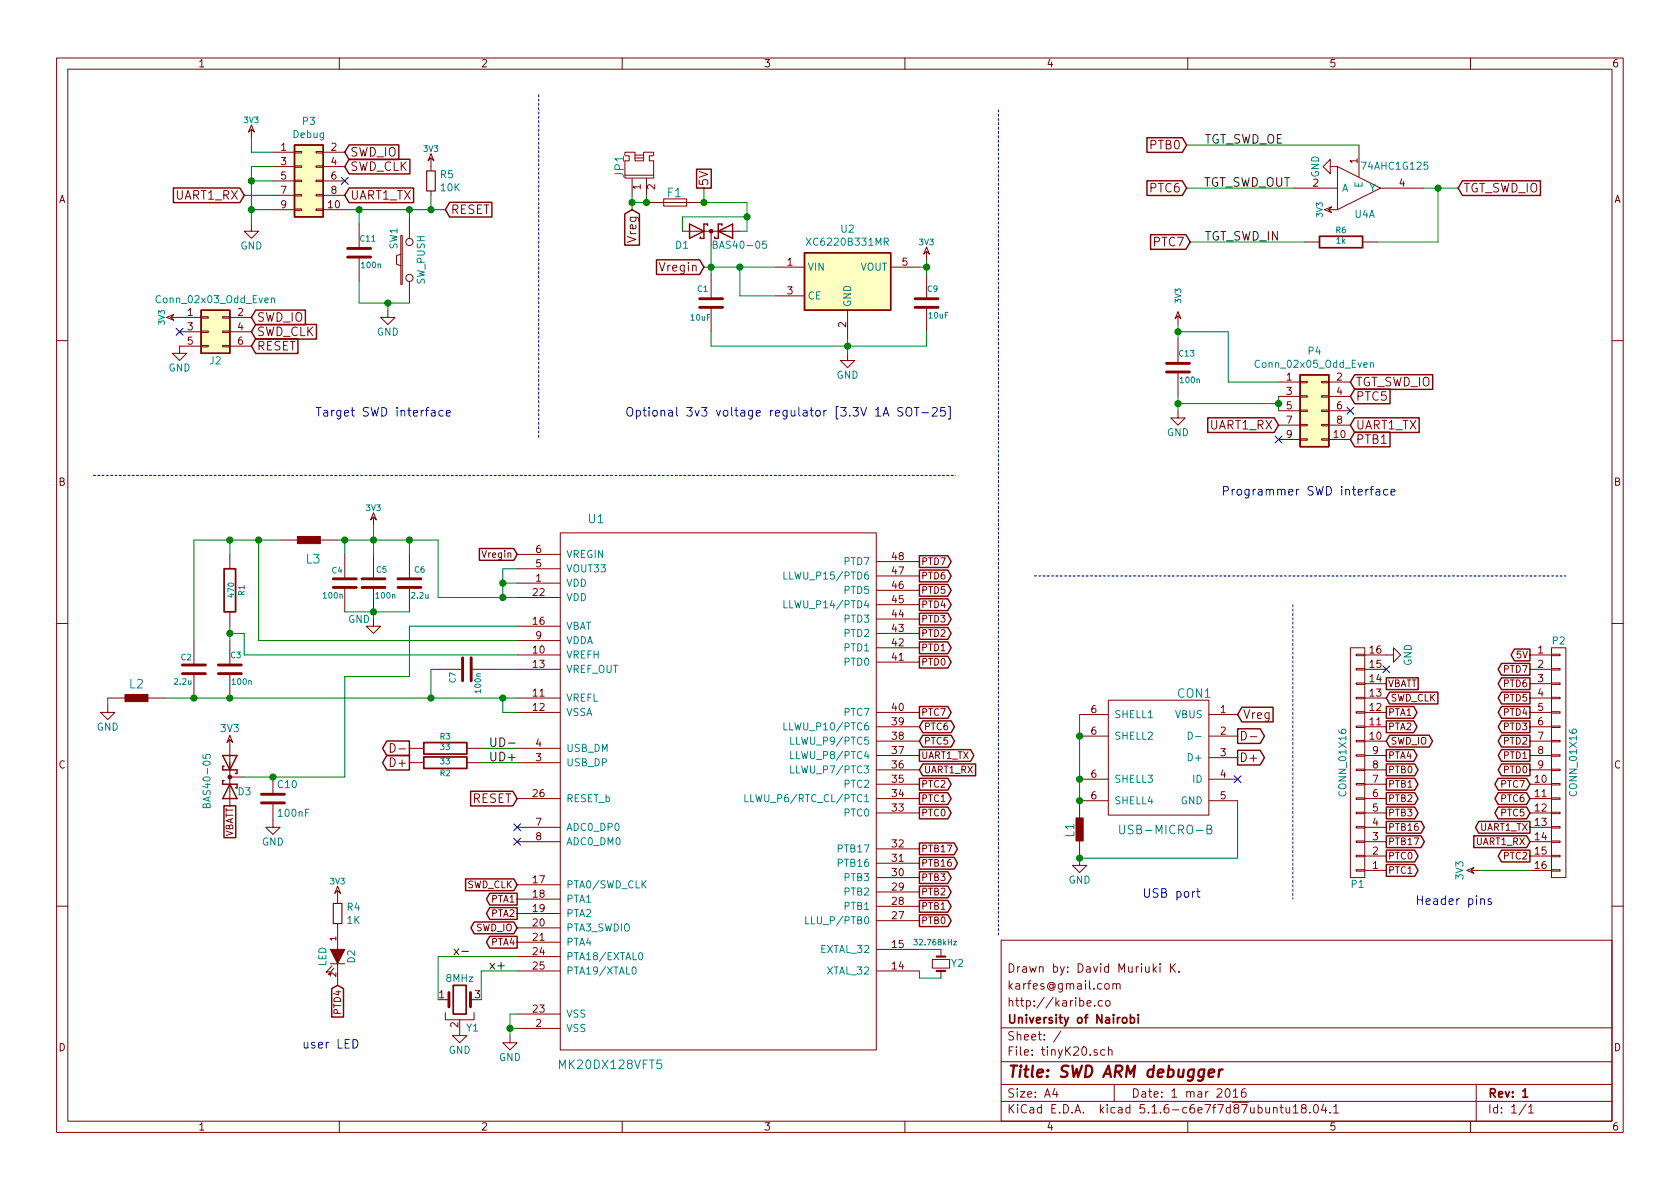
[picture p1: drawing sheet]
<svg xmlns="http://www.w3.org/2000/svg" width="297mm" height="210mm" viewBox="0 0 297 210" stroke-linecap="round" stroke-linejoin="round" font-family="sans-serif">
<g fill="none" stroke="#840000" stroke-width=".18">
<path d="M10 10.3h277v189.9h-277zM12 12.2h273v186.1h-273zM60 10.3v1.9M110 10.3v1.9M160 10.3v1.9M210 10.3v1.9M260 10.3v1.9M44.4 39.6v1.3h1.3l-1.3 1.3-1.2-1.3h1.2M44.4 22.1l.6 1.3-.6-.5-.5 .5zM44.4 22.9v1.5M48.3 37.1h3.8M48.3 26.9h3.8"/>
<path d="M48.3 29.5h3.8M48.3 32h3.8M48.3 34.5h3.8M52.1 37h1.2v.2h-1.2zM52.1 34.4h1.2v.3h-1.2zM52.1 29.3h1.2v.3h-1.2zM52.1 26.8h1.2v.2h-1.2zM52.1 31.9h1.2v.2h-1.2zM55.9 37h1.2v.2h-1.2zM55.9 34.4h1.2v.3h-1.2zM55.9 29.3h1.2v.3h-1.2zM55.9 26.8h1.2v.2h-1.2z"/>
<path d="M55.9 31.9h1.2v.2h-1.2zM57.1 37.1h3.9M57.1 26.9h3.9M57.1 29.5h3.9M57.1 32h3.9M57.1 34.5h3.9M63.5 39.6v4.3M72.4 38.3v3.9M76.2 27.2l.5 1.2-.5-.5-.5 .5zM76.2 27.9v2.3M76.2 33.8v.7M110.5 27.6h.8v.8h-.8v3.1h5.1v-3.1h-.8v-.8h.8"/>
<path d="M110.5 27.4v-.5h1.8v1.5h1.5v-1.5h1.8v.5M110.5 31h5.1M111.8 31.5v3M112.3 27.9h1.5M112.3 27.4h1.5M114.3 31.5v3M114.3 35.8h10.2M117.3 35.2h4.1v1.2h-4.1zM228.9 33.3h7.6M234.2 37.1l1.3-.5-.6 .5 .6 .5zM234.9 37.1h1.6M235.2 29.5v-1.3l-1.3 1.3 1.3 1.2v-1.2h1.3"/>
<path d="M236.5 29.5l7.6 3.8-7.6 3.8zM240.3 25.6v5.6M244.1 33.3h7.6M29.5 56.1l1.2-.5-.5 .5 .5 .5zM30.2 56.1h5.4M31.7 58.7h3.9M35.6 56h1.2v.3h-1.2zM35.6 58.5h1.2v.3h-1.2zM39.4 56h1.2v.3h-1.2zM39.4 58.5h1.2v.3h-1.2zM40.6 56.1h3.8M40.6 58.7h3.8"/>
<path d="M63.5 45.5v4.3M68.6 54.9v1.2h1.2l-1.2 1.3-1.3-1.3h1.3M70.9 41.7h.2v8.6h-.2zM70.9 45l-.8 .2v1.5l.8 .3M72.4 49.8v3.8M120.6 40.9h10.2M125.7 40.9v2.5M125.7 48.5v4.3M125.7 54.4v4.3M137.2 47.2h5M137.2 52.3h5M149.9 54.9v5"/>
<path d="M157.5 47.2h5.1M163.8 43.7l.5 1.3-.5-.6-.5 .6zM163.8 44.4v1.6M163.8 48.5v4.3M163.8 54.4v4.3M208.3 55.1l.5 1.3-.5-.5-.5 .5zM208.3 55.9v1.5M208.3 59.9v4.4M230.8 42.8h2.5M240.9 42.8h2.6M10 60.2h2M35.6 61.1h1.2v.2h-1.2z"/>
<path d="M35.6 61.2h-3.9v1.3h1.3l-1.3 1.2-1.2-1.2h1.2M39.4 61.1h1.2v.2h-1.2zM40.6 61.2h3.8M149.9 62.5v1.2h1.2l-1.2 1.3-1.3-1.3h1.3M208.3 72.6v1.3h1.2l-1.2 1.3-1.3-1.3h1.3M208.3 65.8v4.3M226.1 67.6h3.8M226.1 77.7h3.8M226.1 70.1h3.8M226.1 72.6h3.8M226.1 75.2h3.8M229.9 77.6h1.2v.2h-1.2z"/>
<path d="M229.9 75.1h1.2v.2h-1.2zM229.9 70h1.2v.2h-1.2zM229.9 67.4h1.2v.3h-1.2zM229.9 72.5h1.2v.3h-1.2zM233.7 77.6h1.2v.2h-1.2zM233.7 75.1h1.2v.2h-1.2zM233.7 70h1.2v.2h-1.2zM233.7 67.4h1.2v.3h-1.2zM233.7 72.5h1.2v.3h-1.2zM234.9 67.6h3.9M234.9 77.7h3.9M234.9 70.1h3.9"/>
<path d="M234.9 72.6h3.9M234.9 75.2h3.9M285 60.2h2M40.6 98v2.6M49.5 95.5h3M56.7 95.5h3M61 98v4.4M66 90.7l.5 1.2-.5-.5-.5 .5zM66 91.4v1.6M66 98v4.4M72.4 98v4.4M91.4 98h7.7"/>
<path d="M99.1 94.2h55.8v91.5h-55.8zM154.9 99.3h7.7M10 110.3h2M34.3 113.3v4.3M34.3 119.1v4.3M40.6 108.2v2.5M40.6 113.3v4.3M40.6 119.1v4.3M61 103.9v4.3M66 109.5v1.2h1.3l-1.3 1.3-1.2-1.3h1.2M66 103.9v4.3M72.4 103.9v4.3"/>
<path d="M77.5 118.4h4.3M83.3 118.4h4.3M91.4 115.8h7.7M91.4 118.4h7.7M91.4 103.1h7.7M91.4 110.7h7.7M91.4 105.7h7.7M91.4 100.6h7.7M91.4 113.3h7.7M154.9 117.1h7.7M154.9 114.5h7.7M154.9 112h7.7"/>
<path d="M154.9 109.5h7.7M154.9 106.9h7.7M154.9 104.4h7.7M154.9 101.8h7.7M238.8 114.5h2.5v40.7h-2.5zM239.8 115.7h1.5v.2h-1.5zM239.8 118.2h1.5v.3h-1.5zM241.3 115.8h5.1v-1.3l1.2 1.3-1.2 1.3v-1.3M241.3 118.4h3.8M270.5 115.8h3.8M270.5 118.4h3.8M274.3 118.2h1.5v.3h-1.5z"/>
<path d="M274.3 115.7h1.5v.2h-1.5zM274.3 114.5h2.6v40.7h-2.6zM285 110.3h2M19 124.7v1.3h1.3l-1.3 1.2-1.2-1.2h1.2M19 123.4h3M26.2 123.4h3M40.6 130l.5 1.3-.5-.5-.5 .5zM40.6 130.8v11.7M40.6 137.4h2.6M48.3 137.4v2.8M69 131.5a.77 .77 0 0 1 .9 .8 .77 .77 0 0 1-.9 .7zM70.5 132.4h1.2"/>
<path d="M72.4 134.9h2.5M72.4 132.3h2.5M82.5 134.9h2.6M82.5 132.3h2.6M91.4 123.4h7.7M91.4 126h7.7M91.4 134.9h7.7M91.4 132.3h7.7M154.9 138.7h7.7M154.9 126h7.7M154.9 128.5h7.7M154.9 131.1h7.7"/>
<path d="M154.9 133.6h7.7M154.9 136.1h7.7M190.9 126.4h5.1M190.9 130.2h5.1M190.9 137.8h5.1M196 123.8h17.7v20.3h-17.7zM213.7 126.4h5.1M213.7 130.2h5.1M213.7 134h5.1M213.7 137.8h5.1M219.5 129.3a.77 .77 0 0 1 .9 .8 .77 .77 0 0 1-.9 .8zM221 130.3h1.2"/>
<path d="M239.8 120.8h1.5v.2h-1.5zM239.8 123.3h1.5v.3h-1.5zM239.8 125.9h1.5v.2h-1.5zM239.8 128.4h1.5v.2h-1.5zM239.8 130.9h1.5v.3h-1.5zM239.8 133.5h1.5v.2h-1.5zM239.8 136h1.5v.3h-1.5zM239.8 138.6h1.5v.2h-1.5zM241.3 138.7h3.8M241.3 120.9h3.8M241.3 123.4h3.8M241.3 126h3.8"/>
<path d="M241.3 128.5h3.8M241.3 131.1h3.8M241.3 133.6h3.8M241.3 136.1h3.8M270.5 138.7h3.8M270.5 120.9h3.8M270.5 123.4h3.8M270.5 126h3.8M270.5 128.5h3.8M270.5 131.1h3.8M270.5 133.6h3.8M270.5 136.1h3.8"/>
<path d="M274.3 138.6h1.5v.2h-1.5zM274.3 136h1.5v.3h-1.5zM274.3 133.5h1.5v.2h-1.5zM274.3 130.9h1.5v.3h-1.5zM274.3 128.4h1.5v.2h-1.5zM274.3 125.9h1.5v.2h-1.5zM274.3 123.3h1.5v.3h-1.5zM274.3 120.8h1.5v.2h-1.5zM48.3 142.2v4.1h1.2l-1.2 1.3-1.3-1.3h1.3M59.7 156.7l.5 1.3-.5-.5-.5 .5zM59.7 157.5v2.3M91.4 141.2h7.7"/>
<path d="M91.4 146.3h7.7M91.4 148.8h7.7M91.4 156.5h7.7M91.4 159h7.7M154.9 141.2h7.7M154.9 143.8h7.7M154.9 157.7h7.7M154.9 155.2h7.7M154.9 152.6h7.7M154.9 150.1h7.7M190.9 148.8v4.2h1.3l-1.3 1.3-1.3-1.3h1.3M196 141.6h-5.1v3"/>
<path d="M213.7 141.6h5.1M239.8 141.1h1.5v.2h-1.5zM239.8 143.6h1.5v.3h-1.5zM239.8 146.2h1.5v.2h-1.5zM239.8 148.7h1.5v.3h-1.5zM239.8 151.3h1.5v.2h-1.5zM239.8 153.8h1.5v.2h-1.5zM241.3 153.9h3.8M241.3 141.2h3.8M241.3 143.8h3.8M241.3 146.3h3.8M241.3 148.8h3.8"/>
<path d="M241.3 151.4h3.8M259.3 153.9l1.3-.5-.5 .5 .5 .5zM260.1 153.9h1.5M270.5 153.9h3.8M270.5 141.2h3.8M270.5 143.8h3.8M270.5 146.3h3.8M270.5 148.8h3.8M270.5 151.4h3.8M274.3 153.8h1.5v.2h-1.5zM274.3 151.3h1.5v.2h-1.5zM274.3 148.7h1.5v.3h-1.5z"/>
<path d="M274.3 146.2h1.5v.2h-1.5zM274.3 143.6h1.5v.3h-1.5zM274.3 141.1h1.5v.2h-1.5zM10 160.2h2M58.4 170.4h2.6M58.7 170.8l-1 1.2 .6-.2M59.1 171.2l-1.1 1.1 .7-.1M59.7 163.3v4.6M59.7 170.4v3.8M78.7 179.1v1.2h5.1v-1.2M78.7 176.8h.7M83.2 176.8h.6"/>
<path d="M91.4 171.7h7.7M91.4 161.5h7.7M91.4 164.1h7.7M91.4 166.6h7.7M91.4 179.3h7.7M91.4 169.2h7.7M154.9 171.7h7.7M154.9 167.9h7.7M154.9 162.8h7.7M154.9 160.3h7.7M164.8 169.7h3.1v1.5h-3.1zM166.4 167.9v1.3"/>
<path d="M166.4 171.7v1.3M177 166.3h108v32h-108zM192.2 177.4l.7-.1-.1-.3-.4-.1-.2 .2 .1 .7h.5M193.5 177.8v.1M194.9 177l-.4-.1-.3 .3 .1 .6 .2 .1 .4-.1M195.4 174.1l.2-.2 .5 .2v.7l-.3 .1-.4-.1zM195.6 177.1l.2-.2 .4 .2v.7l-.2 .1-.4-.1zM196.8 174.1v-.1a.37 .37 0 0 1 .6 .1v.8M196.8 173.9v1M197.4 174.1l.2-.2 .4 .1v.9M203.9 170.4v1.5M204 171.4l.5 .5"/>
<path d="M204.5 170.9l-.6 .6M205.1 170.4v.2M205.1 170.9v1M207 170.4v1.5M207.2 171.1l.6 .8M207.8 170.4l-.8 .9M208.5 171.8v.1M285 160.2h2M60 198.3v1.9M81.3 181.9v1.2h1.2l-1.2 1.3-1.3-1.3h1.3M90.2 183.1v1.3h1.2l-1.2 1.3-1.3-1.3h1.3M91.4 181.9h7.7"/>
<path d="M110 198.3v1.9M160 198.3v1.9M177 194.8h108M177 191.8h108M177 187.8h108M177 181.8h108M186.5 192.5l-.4 1h1M186.8 193v1M187.6 182.3l-1.3 2M194 185.7l-.4-.1-.2 .2 .1 .2 .5 .2v.3h-.6M195.3 185.7l-.4-.1-.3 .3 .1 .6 .2 .1 .4-.1M196 185.7l.2-.1 .3 .1 .1 .9"/>
<path d="M196 185.1v1.5M197 191.8v3M210 198.3v1.9M216.8 192.7l.2-.2a.81 .81 0 0 1 .6 .6 .81 .81 0 0 1-.3 .8l-.2 .1a.79 .79 0 0 1-.3-1.3zM218.1 193l.4-.5v1.5M218.1 194h.8M220.2 192.5a.59 .59 0 0 0-.7 .7v.5l.1 .2 .4 .1 .3-.1v-.5l-.1-.2-.4-.1-.3 .3M225.2 196l.2-.2 .3 .1 .1 .9M226.3 195.8h.6M226.5 195.3v1.3l.4 .2M227.4 195.8l.1 .9 .3 .1 .2-.1M228 195.8v1"/>
<path d="M228.7 195.8l.4-.5v1.5M228.7 196.8h.8M230.4 196l-.3-.2v-.3a.48 .48 0 0 1 .8 0l-.1 .4-.7 .2v.4l.3 .3h.3l.2-.3v-.4l-.2-.1M231.6 196.7v.1M232.4 195.4l.2-.1a.8 .8 0 0 1 .5 .8 .8 .8 0 0 1-.5 .7 1 1 0 0 1-.2-1.4zM234 195.2l-.3 1.1h.9M234.4 195.8v1M235.2 196.7v.1M235.8 195.8l.4-.5v1.5M235.8 196.8h.9M260 198.3v1.9M261 191.8v6.5"/>
<path d="M269.8 195.2l-1.2 2M270.3 195.8l.4-.5v1.5M270.3 196.8h.8"/>
<circle cx="72.4" cy="49.1" r=".63"/>
<circle cx="72.4" cy="42.8" r=".63"/>
</g>
<path d="M233.3 41.8h7.6v2h-7.6zM39.6 100.6h2.1v7.6h-2.1zM74.9 131.3h7.6v2h-7.6zM74.9 133.9h7.6v2h-7.6zM80.1 174.2h2.3v5.1h-2.3zM199.9 179.4v1.5M201.2 179.4v.2M201.2 179.9v1M198.5 180.1l.2-.2 .5 .2v.7l-.2 .1-.5-.1zM199.9 180l.4-.1 .3 .3-.1 .6-.2 .1-.4-.1M269.2 193l.5-.5v1.5M269.2 194h.9" fill="none" stroke="#840000" stroke-width=".3"/>
<path d="M213.7 189.8l1-.2-.1-.4-.5-.1-.4 .3v.9l.2 .1 .6-.1M215.6 189.1l-.2 1.3M216.2 189.1a.55 .55 0 0 0-.7 .4" fill="none" stroke="#840000" stroke-width=".41"/>
<g fill="#ffffc2" stroke="#ffffc2" stroke-width=".18">
<path d="M229.9 66.3h5v12.7h-5z"/>
<path d="M35.6 54.9h5v7.6h-5z"/>
<path d="M142.2 44.7h15.3v10.2h-15.3z"/>
<path d="M52.1 25.6h5v12.7h-5z"/>
</g>
<g fill="none" stroke="#840000" stroke-width=".25">
<path d="M30.7 33.2h11.7l.8 1.3-.8 1.3h-11.7zM52.1 25.6h5v12.7h-5zM61.7 28.2h10.8v2.6h-10.8l-.7-1.3zM61.7 33.2h11.4v2.6h-11.4l-.7-1.3zM61.7 25.6h8.8v2.6h-8.8l-.7-1.3zM79.5 35.8h7.5v2.6h-7.5l-.8-1.3zM110.5 37.8l1.3-.7 1.3 .7v5.6h-2.6zM121.9 39.6l2.6 1.3-2.6 1.3zM125.1 39.9v-.3h-.6v2.6h-.7v-.3M127.6 39.9v-.3h-.6v2.6M202.8 24.4h6.2l.8 1.2-.8 1.3h-6.2zM202.8 32h6.2l.8 1.3-.8 1.3h-6.2z"/>
<path d="M258.6 32h13.8v2.6h-13.8l-.8-1.3zM35.6 54.9h5v7.6h-5zM45.2 54.8h8.8v2.6h-8.8l-.8-1.3zM45.2 57.4h10.8v2.6h-10.8l-.8-1.3zM45.2 59.9h7.5v2.6h-7.5l-.8-1.3zM116.1 45.9h7.6l.8 1.3-.8 1.3h-7.6zM126.4 41.9v.3M127 40.9l2.5-1.3v2.6zM142.2 44.7h15.3v10.2h-15.3zM203.4 41.5h6.3l.7 1.3-.7 1.3h-6.3zM213.5 73.9h11.8l.8 1.3-.8 1.3h-11.8zM229.9 66.3h5v12.7h-5z"/>
<path d="M239.5 76.4h6.3v2.6h-6.3l-.7-1.3zM239.5 66.3h13.8v2.6h-13.8l-.7-1.3zM239.5 68.8h6.3v2.6h-6.3l-.7-1.3zM239.5 73.9h11.4v2.6h-11.4l-.7-1.3zM84.8 97h6.1l.5 1-.5 1.1h-6.1zM162.6 98.3h5l.6 1-.6 1h-5zM162.6 108.4h5l.6 1.1-.6 1h-5zM162.6 105.9h5l.6 1-.6 1.1h-5zM162.6 103.3h5l.6 1.1-.6 1h-5zM162.6 116h5l.6 1.1-.6 1h-5zM162.6 100.8h5l.6 1-.6 1.1h-5zM162.6 113.5h5l.6 1-.6 1.1h-5z"/>
<path d="M162.6 111h5l.6 1-.6 1h-5zM245.1 119.9h5.6v2h-5.6zM265.5 119.9h5v2h-5l-.6-1zM265.5 117.3h5v2.1h-5l-.6-1zM267.8 114.8h2.7v2.1h-2.7l-.6-1.1zM39.4 133.6h2.5l-1.3 2.5zM39.6 135.5h-.2v.6h2.5v.7h-.2M39.6 138h-.2v.7h2.5v.6M40.6 138.7l1.3 2.5h-2.5zM68.4 131h4v2.6h-4l-.8-1.3zM68.4 133.6h4v2.6h-4l-.8-1.3zM83.2 139.9h7.5l.7 1.3-.7 1.3h-7.5z"/>
<path d="M162.6 137.6h5l.6 1.1-.6 1h-5zM162.6 124.9h5l.6 1.1-.6 1h-5zM162.6 132.6h9l.6 1-.6 1h-9zM163.1 130h5.1l.6 1.1-.6 1h-5.1l-.5-1zM163.1 127.5h5.1l.6 1-.6 1.1h-5.1l-.5-1.1zM163.1 135.1h9.4v2.1h-9.4l-.5-1.1zM218.8 128.9h4l.8 1.3-.8 1.3h-4zM218.8 132.7h4l.8 1.3-.8 1.3h-4zM219.6 125.1h5.5v2.6h-5.5l-.8-1.3zM245.1 124.9h4.9l.5 1.1-.5 1h-4.9zM245.1 137.6h5l.6 1.1-.6 1h-5zM245.1 135.1h5l.6 1-.6 1.1h-5z"/>
<path d="M245.1 132.6h4.9l.5 1-.5 1h-4.9zM245.1 127.5h4.9l.5 1-.5 1.1h-4.9zM245.7 130h7l.6 1.1-.6 1h-7l-.6-1zM245.7 122.4h8.5v2.1h-8.5l-.6-1.1zM264.9 137.6h5l.6 1.1-.6 1h-5l-.6-1zM265.5 122.4h5v2.1h-5l-.6-1.1zM265.5 124.9h5v2.1h-5l-.6-1zM265.5 127.5h5v2.1h-5l-.6-1.1zM265.5 130h5v2.1h-5l-.6-1zM265.5 132.6h5v2h-5l-.6-1zM265.5 135.1h5v2.1h-5l-.6-1.1zM39.6 142.5h2.1v5.6h-2.1z"/>
<path d="M82.3 155.4h8.6l.5 1.1-.5 1h-8.6zM86.6 158h4.8v2h-4.8l-.6-1zM162.6 140.2h5l.6 1-.6 1.1h-5zM162.6 156.7h5l.6 1-.6 1.1h-5zM162.6 154.1h5l.6 1.1-.6 1h-5zM162.6 151.6h6.1l.6 1-.6 1.1h-6.1zM162.6 149.1h6.1l.6 1-.6 1h-6.1zM162.6 142.7h5l.6 1.1-.6 1h-5zM162.6 159.2h5l.6 1.1-.6 1h-5zM245.1 150.3h5l.6 1.1-.6 1h-5zM245.1 140.2h5l.6 1-.6 1.1h-5zM245.1 142.7h5l.6 1.1-.6 1h-5z"/>
<path d="M245.1 145.3h6.2l.5 1-.5 1h-6.2zM245.1 147.8h6.2l.5 1-.5 1.1h-6.2zM245.1 152.9h5l.6 1-.6 1.1h-5zM260.6 147.8h9.3l.6 1-.6 1.1h-9.3zM261.5 145.3h9v2h-9l-.6-1zM264.9 140.2h5l.6 1-.6 1.1h-5l-.6-1.1zM264.9 142.7h5l.6 1.1-.6 1h-5l-.6-1zM265.5 150.3h5v2.1h-5l-.6-1zM58.6 174.8l1.1-.6 1 .6v5.1h-2.1zM83.8 163h7.1l.5 1.1-.5 1h-7.1l-.5-1zM86.6 165.6h4.8v2.1h-4.8l-.6-1.1zM86.6 160.5h4.8v2.1h-4.8l-.6-1.1z"/>
<path d="M162.6 161.8h5l.6 1-.6 1h-5z"/>
</g>
<g fill="none" stroke="#008484" stroke-width=".18">
<path d="M48 52.8l.2-.1 .3 .1v.7M48 52.7v.8M126.1 43.3l.5-.1 .2-.2-.1-.2-.6-.2v1.3h.5l.2-.2v-.2l-.3-.2M135.5 42.6h-.6l-.1 .7 .2-.2 .4 .1 .1 .6-.2 .1-.5-.1M142.6 42.1l.8 1.3M143.4 42.1l-.8 1.3M156.3 42.8l.7-.1v-.5l-.2-.1h-.5v1.3M156.6 42.8l.5 .6M242.3 64.3l.2-.2 .3 .1v.8M242.3 64.1v.9M138.6 106.2v1.3h.6M138.6 101.1v1.3h.6"/>
<path d="M35.9 133.4v.7h.6l-.1-.2v-.4l.6-.1 .2 .2-.2 .5M138.6 127.8v1.3h.6M139.8 135.4v1.3h.6M139.8 132.9v1.3h.6M139.8 130.3v1.3h.6M210.1 129.5a.64 .64 0 0 1 .7 .6 .64 .64 0 0 1-.7 .6zM211.4 130.2h.9M36.5 142.4l.2-.3h.2l.3 .2v.5h-1.3l.1-.6h.2l.2 .1 .1 .5M113.7 156.3l.5 .7M114.2 155.7l-.7 .8M131.7 140.5v1.3h.6M198 145.9v1.4a.48 .48 0 0 0 .8 0v-1.4"/>
<path d="M213.4 146.6l.7-.1v-.5l-.7-.1v1.5h.6l.2-.1 .1-.4-.2-.2-.2-.1M111.9 171.1l.2-.1a.69 .69 0 0 1 .4 .6 .69 .69 0 0 1-.4 .7l-.2-.2-.1-.3zM113 168.6l.2-.2a.69 .69 0 0 1 .4 .7 .69 .69 0 0 1-.4 .6l-.2-.2-.1-.3zM142.5 162.1v1.3h.6M161.6 166.1h.6l-.4 .4 .4 .2-.1 .3-.1 .1-.4-.1M168.6 166.4h.5l-.5 .7h.5"/>
</g>
<g fill="#840000" stroke="#840000" stroke-width=".18">
<path d="M190.2 144.6h1.3v4.1h-1.3z"/>
<path d="M58.4 167.9h2.6l-1.3 2.5z"/>
<path d="M52.6 94.9h4v1.2h-4z"/>
<path d="M22.1 122.8h4.1v1.3h-4.1z"/>
<circle cx="40.6" cy="137.4" r=".33"/>
<circle cx="125.7" cy="40.9" r=".33"/>
</g>
<g fill="none" stroke="#840000" stroke-width=".51">
<path d="M61.5 45.5h4M61.5 43.9h4M123.7 54.4h4.1M123.7 52.8h4.1M161.8 54.4h4.1M161.8 52.8h4.1M206.2 65.8h4.1M206.2 64.3h4.1M32.3 119.1h4M32.3 117.6h4M38.6 119.1h4.1M38.6 117.6h4.1"/>
<path d="M58.9 103.9h4.1M58.9 102.4h4.1M64 103.9h4.1M64 102.4h4.1M70.4 103.9h4M70.4 102.4h4M81.8 116.3v4.1M83.3 116.3v4.1M46.2 142h4.1M46.2 140.5h4.1M79.4 175.5v2.5M83.2 175.5v2.5"/>
</g>
<path d="M75.4 30.2h1.6v3.6h-1.6zM58.9 159.8h1.6v3.5h-1.6z" fill="none" stroke="#840000" stroke-width=".2"/>
<path d="M165.6 171.7h1.5M165.6 169.2h1.5" fill="none" stroke="#840000" stroke-width=".38"/>
<path d="M95.2 16.8v60.9M16.5 84.1h152.4M182.9 101.8h94M228.6 106.9v52.1M176.5 165.3v-146" fill="none" stroke="#0000c2" stroke-width=".18" stroke-dasharray=".4 .4"/>
<g fill="none" stroke="#008400" stroke-width=".18">
<path d="M43.2 34.5h5.1M44.4 37.1h3.9M44.4 24.4v2.5h3.9M44.4 32h3.9M48.3 29.5h-3.9v10.1M61 37.1h17.7M63.5 37.1v2.5M72.4 37.1v1.2M76.2 34.5v2.6M111.8 34.5v2.6M114.3 34.5v1.3h-2.5M124.5 33.3v2.5h7.6v5.1h-1.3"/>
<path d="M132.1 38.3h-11.5v2.6M209.8 33.3h19.1M209.8 25.6h30.5M251.7 33.3h6.1M254.3 33.3v9.5h-10.8M63.5 49.8v3.8h8.9M68.6 53.6v1.3M124.5 47.2h12.7M125.7 58.7v2.5h38.1v-2.5M125.7 43.4v5.1M130.8 47.2v5.1h6.4M149.9 59.9v2.6"/>
<path d="M162.6 47.2h1.2M163.8 46v2.5M208.3 57.4v2.5M208.3 58.7h8.9v8.9h8.9M210.4 42.8h20.4M208.3 70.1v2.5M208.3 71.4h17.8M226.1 70.1v2.5M40.6 95.5v2.5M45.7 95.5v17.8h45.7M49.5 95.5h-15.2v17.8M59.7 95.5h17.8v10.2h13.9"/>
<path d="M61 95.5v2.5M66 93v5M72.4 95.5v2.5M40.6 110.7v2.6M40.6 112h2.6v3.8h48.2M61 108.2h11.4M66 108.2v1.3M77.5 118.4h-1.3v5M87.6 118.4h3.8M88.9 103.1h2.5M91.4 110.7h-19v8.9h-11.4v17.8h-17.8M91.4 100.6h-2.5v5.1"/>
<path d="M19 123.4v1.3M29.2 123.4h62.2M85.1 132.3h6.3M85.1 134.9h6.3M88.9 123.4v2.6h2.5M190.9 126.4v15.2M218.8 141.6v10.2h-27.9M261.6 153.9h8.9M91.4 169.2h-13.9v7.6M91.4 171.7h-6.3v5.1M91.4 179.3h-1.2v3.8M162.6 171.7v1.3h3.8"/>
<path d="M162.6 167.9h3.8M90.2 181.9h1.2"/>
</g>
<path d="M89.9 131.4h1.2M81.7 168.2h1.1" fill="none" stroke="#000" stroke-width=".18"/>
<g fill="none" stroke="#0000c2" stroke-width=".18">
<path d="M55.9 72.1h.9M56.3 72.1v1.5M57.3 72.6h.6v1M57.9 72.9l-.5 .1a.3 .3 0 0 0-.2 .3 .3 .3 0 0 0 .2 .3l.5-.1M78.9 73.1l.7-.2v-.3h-.5l-.2 .2 .1 .7h.6M156.1 73.6l.5-1.5 .5 1.5M156.3 73.1h.7M159.6 72.1a.68 .68 0 0 0-.8 .1v.4l.7 .3 .1 .4-.3 .3-.6-.1M160.3 72.3a.53 .53 0 0 1 .8 0 1.01 1.01 0 0 1-.3 1.3 .5 .5 0 0 1-.6-.5zM161.6 72.1h.9M162.1 72.1v1.5M163 73h1.2"/>
<path d="M164.8 72.2l.6-.1 .2 .1 .1 .3-.9 1.1h.9M167.1 72.1h-.7l-.1 .7 .2-.2 .5 .1 .2 .2-.1 .5-.2 .2h-.4l-.2-.2M167.7 71.9h.3v2.2h-.3M242.2 86.5h.6M242.8 86l-.4 .2v1.3M243.3 86.6h.6l.1 .9M244 86.9l-.5 .1a.31 .31 0 0 0-.3 .3 .31 .31 0 0 0 .3 .2h.5M245.4 86.6l-.5-.1-.2 .2v.7a.48 .48 0 0 0 .7 .1M245.9 87l.8-.1-.1-.3-.4-.1-.3 .2 .1 .8h.6M211.3 157.7l-.5 .2M211.6 157.7h.6M211.8 157.1v1.3l.1 .2 .3 .1"/>
<path d="M261.8 159l.2-.1 .4 .1 .1 .9M263.7 159a.37 .37 0 0 0-.6 .1l.1 .3 .6 .2-.3 .3h-.4M62.4 183.8a.77 .77 0 0 1 .9 .8 .77 .77 0 0 1-.9 .7z"/>
</g>
<g fill="#008400" stroke="#008400" stroke-width=".25">
<circle cx="40.6" cy="95.5" r=".51"/>
<circle cx="163.8" cy="47.2" r=".51"/>
<circle cx="130.8" cy="47.2" r=".51"/>
<circle cx="45.7" cy="95.5" r=".51"/>
<circle cx="88.9" cy="103.1" r=".51"/>
<circle cx="190.9" cy="130.2" r=".51"/>
<circle cx="125.7" cy="47.2" r=".51"/>
<circle cx="88.9" cy="105.7" r=".51"/>
<circle cx="190.9" cy="137.8" r=".51"/>
<circle cx="72.4" cy="95.5" r=".51"/>
<circle cx="66" cy="95.5" r=".51"/>
<circle cx="254.3" cy="33.3" r=".51"/>
<circle cx="66" cy="108.2" r=".51"/>
<circle cx="40.6" cy="112" r=".51"/>
<circle cx="34.3" cy="123.4" r=".51"/>
<circle cx="208.3" cy="71.4" r=".51"/>
<circle cx="226.1" cy="71.4" r=".51"/>
<circle cx="88.9" cy="123.4" r=".51"/>
<circle cx="208.3" cy="58.7" r=".51"/>
<circle cx="90.2" cy="181.9" r=".51"/>
<circle cx="68.6" cy="53.6" r=".51"/>
<circle cx="76.2" cy="37.1" r=".51"/>
<circle cx="72.4" cy="37.1" r=".51"/>
<circle cx="149.9" cy="61.2" r=".51"/>
<circle cx="63.5" cy="37.1" r=".51"/>
<circle cx="76.2" cy="123.4" r=".51"/>
<circle cx="40.6" cy="123.4" r=".51"/>
<circle cx="61" cy="95.5" r=".51"/>
<circle cx="111.8" cy="35.8" r=".51"/>
<circle cx="114.3" cy="35.8" r=".51"/>
<circle cx="190.9" cy="141.6" r=".51"/>
<circle cx="132.1" cy="38.3" r=".51"/>
<circle cx="44.5" cy="32" r=".51"/>
<circle cx="44.5" cy="37.1" r=".51"/>
<circle cx="124.5" cy="35.8" r=".51"/>
<circle cx="48.3" cy="137.4" r=".51"/>
<circle cx="190.9" cy="151.8" r=".51"/>
</g>
<g fill="none" stroke="#000084" stroke-width=".18">
<path d="M60.4 31.4l1.2 1.2M61.6 31.4l-1.2 1.2M31.1 58.1l1.3 1.2M32.4 58.1l-1.3 1.2M225.5 77.1l1.2 1.2M226.7 77.1l-1.2 1.2M238.2 72l1.2 1.2M239.4 72l-1.2 1.2M244.5 117.7l1.2 1.3M245.7 117.7l-1.2 1.3M218.2 137.2l1.2 1.2M219.4 137.2l-1.2 1.2"/>
<path d="M90.8 145.7l1.2 1.2M90.8 148.2l1.2 1.2M92 145.7l-1.2 1.2M92 148.2l-1.2 1.2"/>
</g>
<text font-size="2.8" fill="#840000" x="178" y="190.5">Title: SWD ARM debugger</text>
<g font-size="2.1" fill="#840000">
<text x="61.9" y="27.7">SWD_IO</text>
<text x="203.5" y="26.4">PTB0</text>
<text x="31.1" y="35.3">UART1_RX</text>
<text x="61.9" y="30.2">SWD_CLK</text>
<text x="61.9" y="35.3">UART1_TX</text>
<text x="125.2" y="33" transform="rotate(-90 125.2 33)">5V</text>
<text x="203.5" y="34">PTC6</text>
<text x="258.7" y="34">TGT_SWD_IO</text>
<text x="79.7" y="37.8">RESET</text>
<text x="112.5" y="42.7" transform="rotate(-90 112.5 42.7)">Vreg</text>
<text x="204.1" y="43.6">PTC7</text>
<text x="116.9" y="48">Vregin</text>
<text x="45.4" y="56.9">SWD_IO</text>
<text x="45.4" y="59.4">SWD_CLK</text>
<text x="45.4" y="62">RESET</text>
<text x="239.7" y="68.3">TGT_SWD_IO</text>
<text x="239.7" y="70.9">PTC5</text>
<text x="213.9" y="75.9">UART1_RX</text>
<text x="239.7" y="75.9">UART1_TX</text>
<text x="239.7" y="78.5">PTB1</text>
<text x="219.7" y="127.1">Vreg</text>
<text x="69.4" y="135.6">D+</text>
<text x="219.1" y="134.7">D+</text>
<text x="83.4" y="142">RESET</text>
<text x="178" y="172">Drawn by: David Muriuki K.</text>
<text x="178" y="178">http://karibe.co</text>
<text x="178" y="175">karfes@gmail.com</text>
<text x="178" y="184">Sheet: /</text>
<text x="178" y="181">University of Nairobi</text>
<text x="178" y="186.7">File: tinyK20.sch</text>
<text x="178" y="196.9">KiCad E.D.A. kicad 5.1.6-c6e7f7d87ubuntu18.04.1</text>
<text x="178" y="194.1">Size: A4</text>
<text x="200" y="194.1">Date: 1 mar 2016</text>
<text x="263" y="194.1">Rev: 1</text>
<text x="263" y="196.9">Id: 1/1</text>
</g>
<g font-size="2.1">
<text x="212.3" y="25.4">TGT_SWD_OE</text>
<text x="212.2" y="33">TGT_SWD_OUT</text>
<text x="212.6" y="42.5">TGT_SWD_IN</text>
<text x="86.4" y="132.1">UD-</text>
<text x="86.4" y="134.6">UD+</text>
<text x="80" y="168.9">x-</text>
<text x="86.4" y="171.4">x+</text>
</g>
<g font-size="2.1" fill="#008484">
<text x="110.3" y="31.3" transform="rotate(-90 110.3 31.3)">JP1</text>
<text x="118" y="34.9">F1</text>
<text x="104.1" y="92.5">U1</text>
<text x="54.1" y="99.6">L3</text>
<text x="22.9" y="121.7">L2</text>
<text x="208.2" y="123.4">CON1</text>
<text x="189.9" y="148.1" transform="rotate(-90 189.9 148.1)">L1</text>
<text x="198.9" y="147.5">USB-MICRO-B</text>
<text x="99.3" y="189">MK20DX128VFT5</text>
</g>
<g font-size="2.1" fill="#0000c2">
<text x="58.5" y="73.7">Target SWD interface</text>
<text x="110.5" y="73.7">Optional 3v3 voltage regulator [3.3V 1A SOT-25]</text>
<text x="215.9" y="87.6">Programmer SWD interface</text>
<text x="201.9" y="158.7">USB port</text>
<text x="250.2" y="160">Header pins</text>
<text x="53.3" y="185.4">user LED</text>
</g>
<g font-size="1.8" fill="#840000">
<text x="35" y="11.9">1</text>
<text x="85" y="11.9">2</text>
<text x="135" y="11.9">3</text>
<text x="185" y="11.9">4</text>
<text x="235" y="11.9">5</text>
<text x="285" y="11.9">6</text>
<text x="49.7" y="26.7">1</text>
<text x="49.7" y="29.2">3</text>
<text x="58.6" y="26.7">2</text>
<text x="58.6" y="29.2">4</text>
<text x="240" y="28.9" transform="rotate(-90 240 28.9)">1</text>
<text x="10.4" y="35.9">A</text>
<text x="49.7" y="31.7">5</text>
<text x="49.7" y="34.3">7</text>
<text x="58.6" y="31.7">6</text>
<text x="58.6" y="34.3">8</text>
<text x="113.3" y="33.5" transform="rotate(-90 113.3 33.5)">1</text>
<text x="115.8" y="33.5" transform="rotate(-90 115.8 33.5)">2</text>
<text x="232.2" y="33">2</text>
<text x="247.4" y="33">4</text>
<text x="285.4" y="35.9">A</text>
<text x="49.7" y="36.8">9</text>
<text x="58.1" y="36.8">10</text>
<text x="139.2" y="47">1</text>
<text x="159.5" y="47">5</text>
<text x="139.2" y="52.1">3</text>
<text x="33.2" y="55.9">1</text>
<text x="33.2" y="58.4">3</text>
<text x="42.1" y="55.9">2</text>
<text x="42.1" y="58.4">4</text>
<text x="149.6" y="57.9" transform="rotate(-90 149.6 57.9)">2</text>
<text x="33.2" y="61">5</text>
<text x="42.1" y="61">6</text>
<text x="227.5" y="67.3">1</text>
<text x="227.5" y="69.8">3</text>
<text x="236.4" y="67.3">2</text>
<text x="236.4" y="69.8">4</text>
<text x="227.5" y="72.4">5</text>
<text x="227.5" y="74.9">7</text>
<text x="227.5" y="77.5">9</text>
<text x="235.9" y="77.5">10</text>
<text x="236.4" y="72.4">6</text>
<text x="236.4" y="74.9">8</text>
<text x="10.4" y="85.9">B</text>
<text x="285.4" y="85.9">B</text>
<text x="94.8" y="100.3">5</text>
<text x="94.8" y="97.8">6</text>
<text x="157.8" y="101.6">47</text>
<text x="157.8" y="99.1">48</text>
<text x="94.3" y="105.4">22</text>
<text x="94.8" y="102.9">1</text>
<text x="157.8" y="106.7">45</text>
<text x="157.8" y="104.1">46</text>
<text x="94.3" y="110.5">16</text>
<text x="94.8" y="113">9</text>
<text x="157.8" y="111.8">43</text>
<text x="157.8" y="109.2">44</text>
<text x="94.3" y="115.6">10</text>
<text x="94.3" y="118.1">13</text>
<text x="157.8" y="116.8">41</text>
<text x="157.8" y="114.3">42</text>
<text x="242.2" y="118.1">15</text>
<text x="242.2" y="115.6">16</text>
<text x="271.9" y="115.6">1</text>
<text x="271.9" y="118.1">2</text>
<text x="94.3" y="123.2">11</text>
<text x="94.3" y="125.7">12</text>
<text x="157.8" y="125.7">40</text>
<text x="242.2" y="125.7">12</text>
<text x="242.2" y="123.2">13</text>
<text x="242.2" y="120.6">14</text>
<text x="271.9" y="120.6">3</text>
<text x="271.9" y="123.2">4</text>
<text x="271.9" y="125.7">5</text>
<text x="157.8" y="130.8">38</text>
<text x="157.8" y="128.3">39</text>
<text x="192.9" y="126.1">6</text>
<text x="192.9" y="129.9">6</text>
<text x="215.8" y="126.1">1</text>
<text x="215.8" y="129.9">2</text>
<text x="242.2" y="130.8">10</text>
<text x="242.2" y="128.3">11</text>
<text x="271.9" y="128.3">6</text>
<text x="271.9" y="130.8">7</text>
<text x="10.4" y="135.9">C</text>
<text x="94.8" y="134.6">3</text>
<text x="94.8" y="132.1">4</text>
<text x="157.8" y="135.9">36</text>
<text x="157.8" y="133.3">37</text>
<text x="192.9" y="137.5">6</text>
<text x="215.8" y="133.7">3</text>
<text x="215.8" y="137.5">4</text>
<text x="242.7" y="135.9">8</text>
<text x="242.7" y="133.3">9</text>
<text x="271.9" y="133.3">8</text>
<text x="271.9" y="135.9">9</text>
<text x="285.4" y="135.9">C</text>
<text x="94.3" y="141">26</text>
<text x="157.8" y="143.5">33</text>
<text x="157.8" y="141">34</text>
<text x="157.8" y="138.4">35</text>
<text x="192.9" y="141.3">6</text>
<text x="215.8" y="141.3">5</text>
<text x="242.7" y="143.5">5</text>
<text x="242.7" y="141">6</text>
<text x="242.7" y="138.4">7</text>
<text x="271.4" y="138.4">10</text>
<text x="271.4" y="141">11</text>
<text x="271.4" y="143.5">12</text>
<text x="94.8" y="146">7</text>
<text x="94.8" y="148.6">8</text>
<text x="157.8" y="149.9">32</text>
<text x="242.7" y="148.6">3</text>
<text x="242.7" y="146">4</text>
<text x="271.4" y="146">13</text>
<text x="271.4" y="148.6">14</text>
<text x="157.8" y="154.9">30</text>
<text x="157.8" y="152.4">31</text>
<text x="242.7" y="153.7">1</text>
<text x="242.7" y="151.1">2</text>
<text x="271.4" y="151.1">15</text>
<text x="271.4" y="153.7">16</text>
<text x="94.3" y="156.2">17</text>
<text x="94.3" y="158.7">18</text>
<text x="94.3" y="161.3">19</text>
<text x="157.8" y="160">28</text>
<text x="157.8" y="157.5">29</text>
<text x="94.3" y="163.8">20</text>
<text x="94.3" y="166.4">21</text>
<text x="157.8" y="167.6">15</text>
<text x="157.8" y="162.6">27</text>
<text x="94.3" y="168.9">24</text>
<text x="94.3" y="171.4">25</text>
<text x="157.8" y="171.4">14</text>
<text x="77.6" y="176.5">1</text>
<text x="84" y="176.5">3</text>
<text x="94.3" y="179.1">23</text>
<text x="10.4" y="185.9">D</text>
<text x="81" y="181.7" transform="rotate(-90 81 181.7)">2</text>
<text x="94.8" y="181.6">2</text>
<text x="285.4" y="185.9">D</text>
<text x="35" y="199.9">1</text>
<text x="85" y="199.9">2</text>
<text x="135" y="199.9">3</text>
<text x="185" y="199.9">4</text>
<text x="235" y="199.9">5</text>
<text x="285" y="199.9">6</text>
</g>
<g font-size="1.8" fill="#008484">
<text x="53.5" y="22.1">P3</text>
<text x="51.9" y="24.4">Debug</text>
<text x="77.9" y="31.5">R5</text>
<text x="78" y="33.8">10K</text>
<text x="233.2" y="31.4" transform="rotate(-90 233.2 31.4)">GND</text>
<text x="237.2" y="33.9">A</text>
<text x="240.9" y="33.2" transform="rotate(-90 240.9 33.2)">E</text>
<text x="241.1" y="30">74AHC1G125</text>
<text x="242.2" y="33.9">Y</text>
<text x="148.7" y="41.1">U2</text>
<text x="239.5" y="38.5">U4A</text>
<text x="42.5" y="44.1">GND</text>
<text x="70.3" y="44.1" transform="rotate(-90 70.3 44.1)">SW1</text>
<text x="119.5" y="44">D1</text>
<text x="126.7" y="44">BAS40-05</text>
<text x="142.7" y="47.9">VIN</text>
<text x="143.2" y="43.5">XC6220B331MR</text>
<text x="152.1" y="47.9">VOUT</text>
<text x="28" y="53.6">Conn_02x03_Odd_Even</text>
<text x="75.1" y="50.3" transform="rotate(-90 75.1 50.3)">SW_PUSH</text>
<text x="142.7" y="53">CE</text>
<text x="66.6" y="59.4">GND</text>
<text x="150.5" y="54.4" transform="rotate(-90 150.5 54.4)">GND</text>
<text x="29.8" y="65.7">GND</text>
<text x="37.1" y="64.4">J2</text>
<text x="222.4" y="65">Conn_02x05_Odd_Even</text>
<text x="231.3" y="62.7">P4</text>
<text x="147.9" y="67">GND</text>
<text x="206.3" y="77.1">GND</text>
<text x="100.1" y="101.2">VOUT33</text>
<text x="100.1" y="98.7">VREGIN</text>
<text x="149.4" y="99.9">PTD7</text>
<text x="100.1" y="103.8">VDD</text>
<text x="100.1" y="106.3">VDD</text>
<text x="139.7" y="107.6">LLWU_P14/PTD4</text>
<text x="139.7" y="102.5">LLWU_P15/PTD6</text>
<text x="149.4" y="105">PTD5</text>
<text x="61.5" y="110.2">GND</text>
<text x="100.1" y="111.4">VBAT</text>
<text x="100.1" y="113.9">VDDA</text>
<text x="149.4" y="112.6">PTD2</text>
<text x="149.4" y="110.1">PTD3</text>
<text x="274.5" y="114">P2</text>
<text x="100.1" y="116.5">VREFH</text>
<text x="100.1" y="119">VREF_OUT</text>
<text x="149.4" y="117.7">PTD0</text>
<text x="149.4" y="115.2">PTD1</text>
<text x="249.6" y="117.8" transform="rotate(-90 249.6 117.8)">GND</text>
<text x="100.1" y="124.1">VREFL</text>
<text x="17.1" y="129.2">GND</text>
<text x="39.1" y="129.5">3V3</text>
<text x="100.1" y="126.6">VSSA</text>
<text x="139.7" y="129.2">LLWU_P10/PTC6</text>
<text x="140.7" y="131.7">LLWU_P9/PTC5</text>
<text x="149.4" y="126.6">PTC7</text>
<text x="197" y="127">SHELL1</text>
<text x="197" y="130.8">SHELL2</text>
<text x="207.8" y="127">VBUS</text>
<text x="100.1" y="135.5">USB_DP</text>
<text x="100.1" y="133">USB_DM</text>
<text x="140.7" y="136.8">LLWU_P7/PTC3</text>
<text x="140.7" y="134.2">LLWU_P8/PTC4</text>
<text x="210.4" y="134.6">D+</text>
<text x="37.2" y="142.3" transform="rotate(-90 37.2 142.3)">BAS40-05</text>
<text x="42.1" y="140.6">D3</text>
<text x="49.2" y="139.4">C10</text>
<text x="100.1" y="141.9">RESET_b</text>
<text x="133.2" y="141.9">LLWU_P6/RTC_CL/PTC1</text>
<text x="149.4" y="139.3">PTC2</text>
<text x="197" y="138.4">SHELL3</text>
<text x="197" y="142.2">SHELL4</text>
<text x="208.8" y="142.2">GND</text>
<text x="210.9" y="138.4">ID</text>
<text x="238" y="140.5" transform="rotate(-90 238 140.5)">CONN_01X16</text>
<text x="278.8" y="140.5" transform="rotate(-90 278.8 140.5)">CONN_01X16</text>
<text x="46.3" y="149.5">GND</text>
<text x="49.4" y="144.4">100nF</text>
<text x="100.1" y="146.9">ADC0_DP0</text>
<text x="100.1" y="149.5">ADC0_DM0</text>
<text x="149.4" y="144.4">PTC0</text>
<text x="148.4" y="153.3">PTB16</text>
<text x="148.4" y="150.7">PTB17</text>
<text x="149.4" y="155.8">PTB3</text>
<text x="258.7" y="155.5" transform="rotate(-90 258.7 155.5)">3V3</text>
<text x="61.4" y="161.1">R4</text>
<text x="100.1" y="157.1">PTA0/SWD_CLK</text>
<text x="100.1" y="159.6">PTA1</text>
<text x="149.4" y="160.9">PTB1</text>
<text x="149.4" y="158.4">PTB2</text>
<text x="188.9" y="156.3">GND</text>
<text x="239" y="157">P1</text>
<text x="61.4" y="163.4">1K</text>
<text x="100.1" y="162.2">PTA2</text>
<text x="100.1" y="164.7">PTA3_SWDIO</text>
<text x="100.1" y="167.3">PTA4</text>
<text x="143.3" y="163.4">LLU_P/PTB0</text>
<text x="57.7" y="170.9" transform="rotate(-90 57.7 170.9)">LED</text>
<text x="62.8" y="170.3" transform="rotate(-90 62.8 170.3)">D2</text>
<text x="79" y="173.7">8MHz</text>
<text x="100.1" y="169.8">PTA18/EXTAL0</text>
<text x="100.1" y="172.3">PTA19/XTAL0</text>
<text x="145.2" y="168.5">EXTAL_32</text>
<text x="146.4" y="172.3">XTAL_32</text>
<text x="168.2" y="171">Y2</text>
<text x="100.1" y="180">VSS</text>
<text x="82.5" y="182.4">Y1</text>
<text x="100.1" y="182.5">VSS</text>
<text x="79.3" y="186.4">GND</text>
<text x="88.2" y="187.6">GND</text>
</g>
<g font-size="1.7" fill="#840000">
<text x="85.5" y="98.6">Vregin</text>
<text x="162.8" y="99.9">PTD7</text>
<text x="162.8" y="107.5">PTD4</text>
<text x="162.8" y="105">PTD5</text>
<text x="162.8" y="102.4">PTD6</text>
<text x="162.8" y="110.1">PTD3</text>
<text x="162.8" y="112.6">PTD2</text>
<text x="162.8" y="117.7">PTD0</text>
<text x="162.8" y="115.1">PTD1</text>
<text x="266" y="118.9">PTD7</text>
<text x="268.2" y="116.4">5V</text>
<text x="245.4" y="121.5">VBATT</text>
<text x="245.8" y="124">SWD_CLK</text>
<text x="266" y="121.5">PTD6</text>
<text x="266" y="124">PTD5</text>
<text x="162.8" y="126.6">PTC7</text>
<text x="163.3" y="131.6">PTC5</text>
<text x="163.3" y="129.1">PTC6</text>
<text x="245.4" y="126.6">PTA1</text>
<text x="245.4" y="129.1">PTA2</text>
<text x="245.8" y="131.6">SWD_IO</text>
<text x="266" y="126.6">PTD4</text>
<text x="266" y="129.1">PTD3</text>
<text x="266" y="131.6">PTD2</text>
<text x="162.8" y="134.2">UART1_TX</text>
<text x="163.3" y="136.7">UART1_RX</text>
<text x="245.4" y="136.7">PTB0</text>
<text x="245.4" y="134.2">PTA4</text>
<text x="266" y="134.2">PTD1</text>
<text x="266" y="136.7">PTD0</text>
<text x="162.8" y="141.8">PTC1</text>
<text x="162.8" y="139.3">PTC2</text>
<text x="245.4" y="139.3">PTB1</text>
<text x="245.4" y="141.8">PTB2</text>
<text x="265.5" y="141.8">PTC6</text>
<text x="265.5" y="139.3">PTC7</text>
<text x="41.2" y="148.3" transform="rotate(-90 41.2 148.3)">VBATT</text>
<text x="162.8" y="144.3">PTC0</text>
<text x="245.4" y="144.3">PTB3</text>
<text x="245.4" y="146.9">PTB16</text>
<text x="245.4" y="149.4">PTB17</text>
<text x="261" y="149.4">UART1_RX</text>
<text x="261.7" y="146.9">UART1_TX</text>
<text x="265.5" y="144.3">PTC5</text>
<text x="162.8" y="155.8">PTB3</text>
<text x="162.8" y="153.2">PTB16</text>
<text x="162.8" y="150.7">PTB17</text>
<text x="245.4" y="152">PTC0</text>
<text x="245.4" y="154.5">PTC1</text>
<text x="266" y="152">PTC2</text>
<text x="82.5" y="157">SWD_CLK</text>
<text x="86.9" y="159.6">PTA1</text>
<text x="162.8" y="158.3">PTB2</text>
<text x="162.8" y="160.9">PTB1</text>
<text x="84.2" y="164.7">SWD_IO</text>
<text x="86.9" y="167.2">PTA4</text>
<text x="86.9" y="162.1">PTA2</text>
<text x="162.8" y="163.4">PTB0</text>
<text x="60.3" y="179.2" transform="rotate(-90 60.3 179.2)">PTD4</text>
</g>
<g font-size="1.4" fill="#008484">
<text x="43.2" y="21.8">3V3</text>
<text x="75" y="26.8">3V3</text>
<text x="233.9" y="38.3" transform="rotate(-90 233.9 38.3)">3V3</text>
<text x="236.2" y="41.2">R6</text>
<text x="63.8" y="42.7">C11</text>
<text x="64" y="47.4">100n</text>
<text x="162.6" y="43.4">3V3</text>
<text x="236.3" y="43.1">1k</text>
<text x="123.4" y="51.6">C1</text>
<text x="164" y="51.6">C9</text>
<text x="208.8" y="53.6" transform="rotate(-90 208.8 53.6)">3V3</text>
<text x="29.1" y="57.4" transform="rotate(-90 29.1 57.4)">3V3</text>
<text x="122.2" y="56.7">10uF</text>
<text x="164.3" y="56.3">10uF</text>
<text x="208.5" y="63">C13</text>
<text x="208.8" y="67.7">100n</text>
<text x="64.8" y="90.3">3V3</text>
<text x="58.7" y="101.4">C4</text>
<text x="66.6" y="101.3">C5</text>
<text x="73.3" y="101.3">C6</text>
<text x="41.4" y="105.5" transform="rotate(-90 41.4 105.5)">470</text>
<text x="43.2" y="105.3" transform="rotate(-90 43.2 105.3)">R1</text>
<text x="57.3" y="105.8">100n</text>
<text x="66.6" y="105.8">100n</text>
<text x="72.9" y="105.8">2.2u</text>
<text x="32.1" y="116.8">C2</text>
<text x="40.8" y="116.4">C3</text>
<text x="30.9" y="121.1">2.2u</text>
<text x="41.2" y="121.1">100n</text>
<text x="80.6" y="120.7" transform="rotate(-90 80.6 120.7)">C7</text>
<text x="85" y="122.4" transform="rotate(-90 85 122.4)">100n</text>
<text x="77.9" y="130.8">R3</text>
<text x="77.9" y="137.2">R2</text>
<text x="77.9" y="132.6">33</text>
<text x="77.9" y="135.1">33</text>
<text x="58.4" y="156.4">3V3</text>
<text x="162" y="167.2">32.768kHz</text>
</g>
<g font-size="1.4" fill="#840000">
<text x="59.4" y="166.4" transform="rotate(-90 59.4 166.4)">1</text>
<text x="59.4" y="172.7" transform="rotate(-90 59.4 172.7)">2</text>
</g>
</svg>
